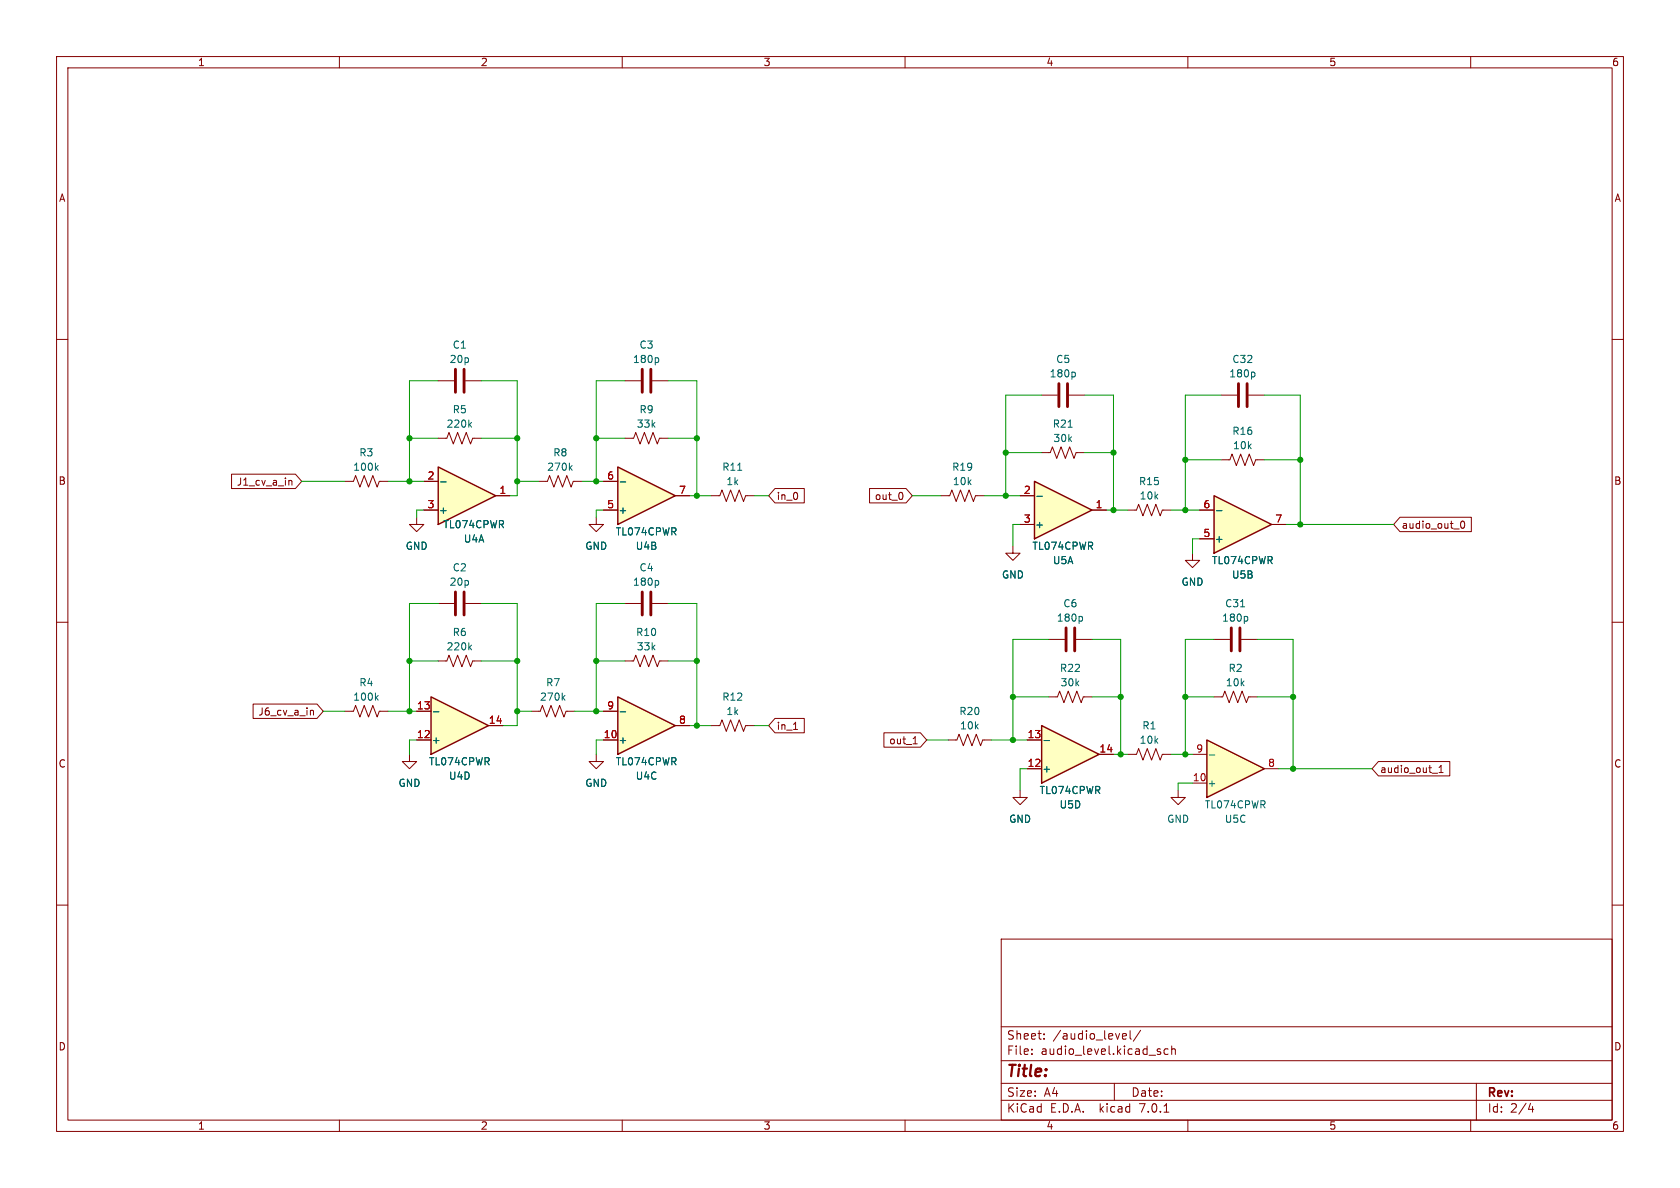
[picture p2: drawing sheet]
<svg xmlns="http://www.w3.org/2000/svg" width="297mm" height="210mm" viewBox="0 0 297 210" stroke-linecap="round" stroke-linejoin="round" font-family="sans-serif">
<g fill="none" stroke="#840000" stroke-width=".18">
<path d="M10 10h277v190h-277zM12 12h273v186h-273zM60 10v2M110 10v2M160 10v2M210 10v2M260 10v2M10 60h2M285 60h2M10 110h2M285 110h2M10 160h2"/>
<path d="M285 160h2M177 166h108v32h-108zM60 198v2M110 198v2M160 198v2M177 194.5h108M177 191.5h108M177 187.5h108M177 181.5h108M182.4 186.3v.1M182.4 185.5v.1M184.6 183.6v.1"/>
<path d="M184.6 182.8v.1M197 191.5v3M198.6 182.7l.5 .1v.3l-.7 .1M199.1 183.6l-.5 .1M199.8 182.2v1.3l.2 .2M201.6 182.1l-1.2 2M205 185.9l.2 .2-.2 .3M205 185.4l.1 .1M205.8 196.6h.8M206.5 185.5l-.4-.1-.3 .3v.4l.1 .2h.6M207.1 185.5l.3-.1 .3 .1 .1 .9M207.1 184.9v1.5"/>
<path d="M210 198v2M260 198v2M261 191.5v6.5M270.2 196.1h.9M270.9 195.6v1"/>
</g>
<path d="M182.9 85.1l10.1 5.1-10.1 5.1z" fill="#ffffc2"/>
<path d="M182.9 85.1l10.1 5.1-10.1 5.1z" fill="none" stroke="#840000" stroke-width=".25"/>
<g fill="none" stroke="#840000" stroke-width=".18">
<path d="M77.5 77.5h1.5l.4-1 .7 2 .8-2 .8 2 .7-2 .8 2 .4-1h1.5M77.5 67.3h2.8M82.3 67.3h2.8M110.5 77.5h1.5l.4-1 .8 2 .7-2 .8 2 .7-2 .8 2 .4-1h1.5M110.5 67.3h2.8M115.3 67.3h2.8M125.7 87.6h1.6l.3-1 .8 2 .8-2 .7 2 .8-2 .7 2 .4-1h1.5M180.3 87.6h2.6M180.3 92.7h2.6M184.1 80h1.6l.4-1 .7 2 .8-2 .7 2 .8-2 .8 2 .3-1h1.6M193 90.2h2.6M185.4 113h2.8"/>
<path d="M190.2 113h2.8"/>
</g>
<path d="M83 75l.4 .5M83.4 74.7l-.5 .5M116.3 63.3l.1 .2-.1 .5M183.3 87.7h1M191.3 109l.1 .2-.1 .5" fill="none" stroke="#006464" stroke-width=".18"/>
<path d="M80.5 65.3v4M82 65.3v4M113.5 65.3v4M115.1 65.3v4M188.5 111v4.1M190 111v4.1" fill="none" stroke="#840000" stroke-width=".51"/>
<path d="M109.2 82.6l10.2 5-10.2 5.1z" fill="#ffffc2"/>
<path d="M109.2 82.6l10.2 5-10.2 5.1z" fill="none" stroke="#840000" stroke-width=".25"/>
<g fill="none" stroke="#840000" stroke-width=".18">
<path d="M184.1 69.9h2.8M189 69.9h2.8M215.9 69.9h2.8M220.7 69.9h2.8M95.2 85.1h1.6l.4-1 .7 2 .8-2 .7 2 .8-2 .8 2 .3-1h1.6M105.4 91.4v1.3h1.3l-1.3 1.3-1.3-1.3h1.3M106.7 90.2h2.5M106.7 85.1h2.5M119.4 87.6h2.5M166.4 87.6h1.5l.4-1 .7 2 .8-2 .8 2 .7-2 .8 2 .4-1h1.5M179.1 96.5v1.3h1.2l-1.2 1.3-1.3-1.3h1.3M199.4 90.2h1.5l.4-1 .8 2 .7-2 .8 2 .7-2 .8 2 .4-1h1.5"/>
<path d="M210.8 97.8v1.3h1.3l-1.3 1.2-1.3-1.2h1.3M215.9 81.3h1.5l.4-1 .8 2 .7-2 .8 2 .8-2 .7 2 .4-1h1.5M110.5 106.7h2.8M115.3 106.7h2.8M214.6 113h2.8M219.5 113h2.7M125.7 128.3h1.6l.3-1 .8 2 .8-2 .7 2 .8-2 .7 2 .4-1h1.5M167.6 130.8h1.6l.3-1 .8 2 .8-2 .7 2 .8-2 .8 2 .3-1h1.6M180.3 139.7v1.3h1.3l-1.3 1.2-1.2-1.2h1.2M185.4 123.2h1.5l.4-1 .8 2 .7-2 .8 2 .8-2 .7 2 .4-1h1.5M199.4 133.4h1.5l.4-1.1 .8 2.1 .7-2.1 .8 2.1 .7-2.1 .8 2.1 .4-1h1.5M214.6 123.2h1.6l.3-1 .8 2 .8-2 .7 2 .8-2 .7 2 .4-1h1.5"/>
</g>
<path d="M190 65.8l.1 .2-.1 .6M221.7 65.8l.2 .2-.2 .6M100.8 82.7l.3 .4M101.1 82.3l-.4 .5M109.6 85.2h1M116.3 102.7l.1 .2-.1 .5M220.5 109l.1 .2-.1 .5" fill="none" stroke="#006464" stroke-width=".18"/>
<path d="M187.2 67.8v4.1M188.7 67.8v4.1M218.9 67.8v4.1M220.5 67.8v4.1M113.5 104.6v4.1M115.1 104.6v4.1M217.7 111v4.1M219.2 111v4.1" fill="none" stroke="#840000" stroke-width=".51"/>
<path d="M184.1 128.3l10.2 5.1-10.2 5z" fill="#ffffc2"/>
<path d="M184.1 128.3l10.2 5.1-10.2 5z" fill="none" stroke="#840000" stroke-width=".25"/>
<path d="M181.6 135.9h2.5M181.6 130.8h2.5M194.3 133.4h2.5M208.3 139.7v1.3h1.2l-1.2 1.2-1.3-1.2h1.3" fill="none" stroke="#840000" stroke-width=".18"/>
<path d="M184.6 130.9h.9" fill="none" stroke="#006464" stroke-width=".18"/>
<path d="M213.4 130.8l10.1 5.1-10.1 5.1z" fill="#ffffc2"/>
<path d="M213.4 130.8l10.1 5.1-10.1 5.1z" fill="none" stroke="#840000" stroke-width=".25"/>
<path d="M61 85.1h1.5l.4-1 .7 2 .8-2 .8 2 .7-2 .8 2 .4-1h1.5M61 125.7h1.5l.4-1 .7 2 .8-2 .8 2 .7-2 .8 2 .4-1h1.5M210.8 138.4h2.6M210.8 133.4h2.6M223.5 135.9h2.6" fill="none" stroke="#840000" stroke-width=".18"/>
<path d="M66.5 82.7l.4 .4M66.9 82.3l-.5 .5M66.5 123.3l.4 .5M66.9 122.9l-.5 .5M213.8 133.5h1" fill="none" stroke="#006464" stroke-width=".18"/>
<path d="M77.5 82.6l10.1 5-10.1 5.1z" fill="#ffffc2"/>
<path d="M77.5 82.6l10.1 5-10.1 5.1z" fill="none" stroke="#840000" stroke-width=".25"/>
<path d="M74.9 85.1h2.6M74.9 90.2h2.6M87.6 87.6h2.6M94 125.7h1.5l.4-1 .7 2 .8-2 .8 2 .7-2 .8 2 .4-1h1.5" fill="none" stroke="#840000" stroke-width=".18"/>
<path d="M77.9 85.2h1M99.5 123.3l.4 .5M99.9 122.9l-.5 .5" fill="none" stroke="#006464" stroke-width=".18"/>
<path d="M214.6 87.6l10.2 5.1-10.2 5.1z" fill="#ffffc2"/>
<path d="M214.6 87.6l10.2 5.1-10.2 5.1z" fill="none" stroke="#840000" stroke-width=".25"/>
<path d="M73.7 91.4v1.3h1.2l-1.2 1.3-1.3-1.3h1.3M212.1 95.3h2.5M212.1 90.2h2.5M224.8 92.7h2.5M77.5 116.8h1.5l.4-1 .7 2.1 .8-2.1 .8 2.1 .7-2.1 .8 2.1 .4-1.1h1.5M77.5 106.7h2.8M82.3 106.7h2.8M110.5 116.8h1.5l.4-1 .8 2.1 .7-2.1 .8 2.1 .7-2.1 .8 2.1 .4-1.1h1.5M105.4 133.4v1.2h1.3l-1.3 1.3-1.3-1.3h1.3" fill="none" stroke="#840000" stroke-width=".18"/>
<path d="M215.1 90.3h.9M83 114.4l.4 .5M83.4 114l-.5 .5" fill="none" stroke="#006464" stroke-width=".18"/>
<path d="M80.5 104.6v4.1M82 104.6v4.1" fill="none" stroke="#840000" stroke-width=".51"/>
<path d="M109.2 123.2l10.2 5.1-10.2 5.1z" fill="#ffffc2"/>
<path d="M109.2 123.2l10.2 5.1-10.2 5.1z" fill="none" stroke="#840000" stroke-width=".25"/>
<path d="M72.4 133.4v1.2h1.3l-1.3 1.3-1.3-1.3h1.3M106.7 130.8h2.5M106.7 125.7h2.5M119.4 128.3h2.5" fill="none" stroke="#840000" stroke-width=".18"/>
<path d="M109.6 125.8h1" fill="none" stroke="#006464" stroke-width=".18"/>
<path d="M76.2 123.2l10.2 5.1-10.2 5.1z" fill="#ffffc2"/>
<path d="M76.2 123.2l10.2 5.1-10.2 5.1z" fill="none" stroke="#840000" stroke-width=".25"/>
<g fill="none" stroke="#840000" stroke-width=".18">
<path d="M40.9 83.8h11.3l1.1 1.3-1.1 1.3h-11.3zM51.1 85h.4l.1 .8M74.9 90.2h2.6M74.9 85.1h2.6M87.6 87.6h2.6M106.7 90.2h2.5M106.7 85.1h2.5M119.4 87.6h2.5M137 86.4h5.2v2.5h-5.2l-1.1-1.3zM153.7 86.4h6.5l1.1 1.2-1.1 1.3h-6.5zM159.5 87.2l.1 .3-.1 .7M180.3 87.6h2.6"/>
<path d="M180.3 92.7h2.6M193 90.2h2.6M212.1 90.2h2.5M212.1 95.3h2.5M224.8 92.7h2.5M247.5 91.4h12.6v2.6h-12.6l-1.1-1.3zM258.3 92.2l.2-.1a.68 .68 0 0 1 .5 .7 .68 .68 0 0 1-.5 .6l-.2-.1-.1-.4zM44.7 124.5h11.3l1.1 1.2-1.1 1.3h-11.3zM54.9 125.6h.5v.8M73.7 130.8h2.5M73.7 125.7h2.5M86.4 128.3h2.5"/>
<path d="M106.7 130.8h2.5M106.7 125.7h2.5M119.4 128.3h2.5M137 127h5.2v2.5h-5.2l-1.1-1.2zM140.3 128.9h.7M156.3 129.5h6.4l1.1 1.3-1.1 1.3h-6.4zM161.4 131.5h.8M161.7 130.4l.1-.2v1.3M181.6 130.8h2.5M181.6 135.9h2.5M194.3 133.4h2.5M243.7 134.6h12.6v2.6h-12.6l-1.1-1.3z"/>
<path d="M253.2 136.7h1M254.4 136.6h.7M254.4 135.7l.4-.4v1.3"/>
</g>
<path d="M77.9 85.2h1M109.6 85.2h1M183.3 87.7h1M215.1 90.3h.9M76.6 125.8h1M109.6 125.8h1M184.6 130.9h.9" fill="none" stroke="#006464" stroke-width=".18"/>
<g fill="none" stroke="#009600" stroke-width=".18">
<path d="M72.4 77.5h5.1M77.5 67.3h-5.1v17.8M85.1 67.3h6.3v20.3h-1.2M85.1 77.5h6.3M105.4 77.5h5.1M110.5 67.3h-5.1v17.8M118.1 77.5h5.1M118.1 67.3h5.1v20.3M184.1 69.9h-6.3v17.7M191.8 69.9h5v20.3M215.9 69.9h-6.4v20.3M223.5 69.9h6.4v22.8"/>
<path d="M53.3 85.1h7.7M68.6 85.1h6.3M74.9 90.2h-1.2v1.2M91.4 85.1h3.8M102.9 85.1h3.8M106.7 90.2h-1.3v1.2M121.9 87.6h3.8M133.3 87.6h2.6M161.3 87.6h5.1M174 87.6h6.3M177.8 80h6.3M180.3 92.7h-1.2v3.8"/>
<path d="M191.8 80h5M195.6 90.2h3.8M207 90.2h5.1M209.5 81.3h6.4M212.1 95.3h-1.3v2.5M223.5 81.3h6.4M227.3 92.7h19.1M72.4 116.8h5.1M77.5 106.7h-5.1v19M85.1 106.7h6.3v21.6h-2.5M85.1 116.8h6.3M105.4 116.8h5.1"/>
<path d="M110.5 106.7h-5.1v19M118.1 106.7h5.1v21.6M118.1 116.8h5.1M185.4 113h-6.3v17.8M193 113h5.1v20.4M214.6 113h-5.1v20.4M222.2 113h6.4v22.9M57.1 125.7h3.9M68.6 125.7h5.1M73.7 130.8h-1.3v2.6M91.4 125.7h2.6M101.6 125.7h5.1"/>
<path d="M106.7 130.8h-1.3v2.6M121.9 128.3h3.8M133.3 128.3h2.6M163.8 130.8h3.8M175.3 130.8h6.3M179.1 123.2h6.3M181.6 135.9h-1.3v3.8M193 123.2h5.1M196.8 133.4h2.6M207 133.4h3.8M209.5 123.2h5.1M210.8 138.4h-2.5v1.3"/>
<path d="M222.2 123.2h6.4M226.1 135.9h16.5"/>
</g>
<g fill="#009600" stroke="#009600" stroke-width=".18">
<circle cx="123.2" cy="77.5" r=".46"/>
<circle cx="123.2" cy="87.6" r=".46"/>
<circle cx="123.2" cy="116.8" r=".46"/>
<circle cx="123.2" cy="128.3" r=".46"/>
<circle cx="105.4" cy="85.1" r=".46"/>
<circle cx="91.4" cy="85.1" r=".46"/>
<circle cx="91.4" cy="77.5" r=".46"/>
<circle cx="105.4" cy="77.5" r=".46"/>
<circle cx="196.8" cy="90.2" r=".46"/>
<circle cx="196.8" cy="80" r=".46"/>
<circle cx="177.8" cy="80" r=".46"/>
<circle cx="177.8" cy="87.6" r=".46"/>
<circle cx="198.1" cy="133.4" r=".46"/>
<circle cx="198.1" cy="123.2" r=".46"/>
<circle cx="209.5" cy="133.4" r=".46"/>
<circle cx="209.5" cy="123.2" r=".46"/>
<circle cx="228.6" cy="123.2" r=".46"/>
<circle cx="228.6" cy="135.9" r=".46"/>
<circle cx="179.1" cy="123.2" r=".46"/>
<circle cx="179.1" cy="130.8" r=".46"/>
<circle cx="72.4" cy="116.8" r=".46"/>
<circle cx="72.4" cy="85.1" r=".46"/>
<circle cx="72.4" cy="77.5" r=".46"/>
<circle cx="72.4" cy="125.7" r=".46"/>
<circle cx="91.4" cy="125.7" r=".46"/>
<circle cx="105.4" cy="116.8" r=".46"/>
<circle cx="105.4" cy="125.7" r=".46"/>
<circle cx="91.4" cy="116.8" r=".46"/>
<circle cx="209.5" cy="81.3" r=".46"/>
<circle cx="209.5" cy="90.2" r=".46"/>
<circle cx="229.9" cy="92.7" r=".46"/>
<circle cx="229.9" cy="81.3" r=".46"/>
</g>
<text font-size="2.8" fill="#840000" x="178" y="190.8">Title:</text>
<g font-size="2.1" fill="#840000">
<text x="178" y="183.9">Sheet:</text>
<text x="186.2" y="183.9">/audio_level/</text>
<text x="178" y="186.6">File:</text>
<text x="184" y="186.6">audio_level.kicad_sch</text>
<text x="178" y="196.8">KiCad</text>
<text x="178" y="194">Size:</text>
<text x="184.6" y="194">A4</text>
<text x="185.7" y="196.8">E.D.A.</text>
<text x="194.4" y="196.8">kicad</text>
<text x="200" y="194">Date:</text>
<text x="201.5" y="196.8">7.0.1</text>
<text x="263" y="194.2">Rev:</text>
<text x="263" y="196.8">Id:</text>
<text x="267" y="196.8">2/4</text>
</g>
<g font-size="1.8" fill="#840000">
<text x="35" y="11.8">1</text>
<text x="85" y="11.8">2</text>
<text x="135" y="11.8">3</text>
<text x="185" y="11.8">4</text>
<text x="235" y="11.8">5</text>
<text x="285" y="11.8">6</text>
<text x="10.4" y="35.8">A</text>
<text x="285.4" y="35.8">A</text>
<text x="10.3" y="85.8">B</text>
<text x="41.7" y="86">J1_cv_a_in</text>
<text x="137.3" y="88.5">in_0</text>
<text x="154.5" y="88.5">out_0</text>
<text x="285.3" y="85.8">B</text>
<text x="247.8" y="93.6">audio_out_0</text>
<text x="45.6" y="126.6">J6_cv_a_in</text>
<text x="137.3" y="129.2">in_1</text>
<text x="157.1" y="131.7">out_1</text>
<text x="10.3" y="135.8">C</text>
<text x="244" y="136.8">audio_out_1</text>
<text x="285.3" y="135.8">C</text>
<text x="10.3" y="185.8">D</text>
<text x="285.3" y="185.8">D</text>
<text x="35" y="199.8">1</text>
<text x="85" y="199.8">2</text>
<text x="135" y="199.8">3</text>
<text x="185" y="199.8">4</text>
<text x="235" y="199.8">5</text>
<text x="285" y="199.8">6</text>
</g>
<g font-size="1.8" fill="#006464">
<text x="79.4" y="64.3">20p</text>
<text x="80" y="61.8">C1</text>
<text x="111.8" y="64.3">180p</text>
<text x="113" y="61.8">C3</text>
<text x="186.7" y="64.3">C5</text>
<text x="217.8" y="64.3">C32</text>
<text x="185.5" y="66.9">180p</text>
<text x="217.3" y="66.9">180p</text>
<text x="78.9" y="75.8">220k</text>
<text x="80" y="73.2">R5</text>
<text x="112.5" y="75.8">33k</text>
<text x="113" y="73.2">R9</text>
<text x="186.1" y="75.8">R21</text>
<text x="217.8" y="77">R16</text>
<text x="62.4" y="83.4">100k</text>
<text x="63.5" y="80.8">R3</text>
<text x="96.7" y="83.4">270k</text>
<text x="97.8" y="80.8">R8</text>
<text x="127.6" y="83.4">R11</text>
<text x="168.3" y="83.4">R19</text>
<text x="186.2" y="78.3">30k</text>
<text x="217.9" y="79.6">10k</text>
<text x="128.4" y="85.9">1k</text>
<text x="168.4" y="85.9">10k</text>
<text x="201.3" y="85.9">R15</text>
<text x="201.4" y="88.5">10k</text>
<text x="77.6" y="91">+</text>
<text x="78.3" y="93.5">TL074CPWR</text>
<text x="108.8" y="94.8">TL074CPWR</text>
<text x="109.3" y="91">+</text>
<text x="183" y="93.5">+</text>
<text x="71.7" y="97.3">GND</text>
<text x="80" y="101.2">C2</text>
<text x="81.9" y="96.1">U4A</text>
<text x="103.4" y="97.3">GND</text>
<text x="112.3" y="97.3">U4B</text>
<text x="113" y="101.2">C4</text>
<text x="182.5" y="97.3">TL074CPWR</text>
<text x="186.1" y="99.9">U5A</text>
<text x="214.2" y="99.9">TL074CPWR</text>
<text x="214.8" y="96.1">+</text>
<text x="79.4" y="103.7">20p</text>
<text x="111.8" y="103.7">180p</text>
<text x="177.1" y="102.4">GND</text>
<text x="187.9" y="107.5">C6</text>
<text x="208.8" y="103.7">GND</text>
<text x="216.5" y="107.5">C31</text>
<text x="217.7" y="102.4">U5B</text>
<text x="80" y="112.6">R6</text>
<text x="112.4" y="112.6">R10</text>
<text x="186.8" y="110">180p</text>
<text x="216" y="110">180p</text>
<text x="78.9" y="115.1">220k</text>
<text x="112.5" y="115.1">33k</text>
<text x="187.3" y="118.9">R22</text>
<text x="217.1" y="118.9">R2</text>
<text x="62.4" y="124">100k</text>
<text x="63.5" y="121.5">R4</text>
<text x="95.4" y="124">270k</text>
<text x="96.5" y="121.5">R7</text>
<text x="127.6" y="124">R12</text>
<text x="187.4" y="121.5">30k</text>
<text x="216.7" y="121.5">10k</text>
<text x="76.3" y="131.6">+</text>
<text x="109.3" y="131.6">+</text>
<text x="128.4" y="126.6">1k</text>
<text x="169.5" y="126.6">R20</text>
<text x="169.7" y="129.1">10k</text>
<text x="201.4" y="131.6">10k</text>
<text x="201.9" y="129.1">R1</text>
<text x="75.8" y="135.4">TL074CPWR</text>
<text x="79.3" y="138">U4D</text>
<text x="108.8" y="135.4">TL074CPWR</text>
<text x="112.3" y="138">U4C</text>
<text x="184.3" y="136.7">+</text>
<text x="70.4" y="139.3">GND</text>
<text x="103.4" y="139.3">GND</text>
<text x="183.7" y="140.5">TL074CPWR</text>
<text x="187.3" y="143.1">U5D</text>
<text x="212.9" y="143.1">TL074CPWR</text>
<text x="213.5" y="139.3">+</text>
<text x="178.3" y="145.6">GND</text>
<text x="206.3" y="145.6">GND</text>
<text x="216.5" y="145.6">U5C</text>
</g>
<g font-size="1.8" fill="#a90000">
<text x="75.5" y="84.8">2</text>
<text x="75.5" y="89.9">3</text>
<text x="88.2" y="87.4">1</text>
<text x="107.3" y="89.9">5</text>
<text x="107.3" y="84.8">6</text>
<text x="120" y="87.4">7</text>
<text x="180.9" y="87.4">2</text>
<text x="193.6" y="89.9">1</text>
<text x="212.7" y="89.9">6</text>
<text x="180.9" y="92.5">3</text>
<text x="212.7" y="95">5</text>
<text x="225.4" y="92.5">7</text>
<text x="73.7" y="125.5">13</text>
<text x="107.3" y="125.5">9</text>
<text x="73.7" y="130.6">12</text>
<text x="86.4" y="128">14</text>
<text x="106.7" y="130.6">10</text>
<text x="120" y="128">8</text>
<text x="181.6" y="130.6">13</text>
<text x="181.6" y="135.6">12</text>
<text x="194.3" y="133.1">14</text>
<text x="211.4" y="133.1">9</text>
<text x="224.1" y="135.6">8</text>
<text x="210.8" y="138.2">10</text>
</g>
</svg>
